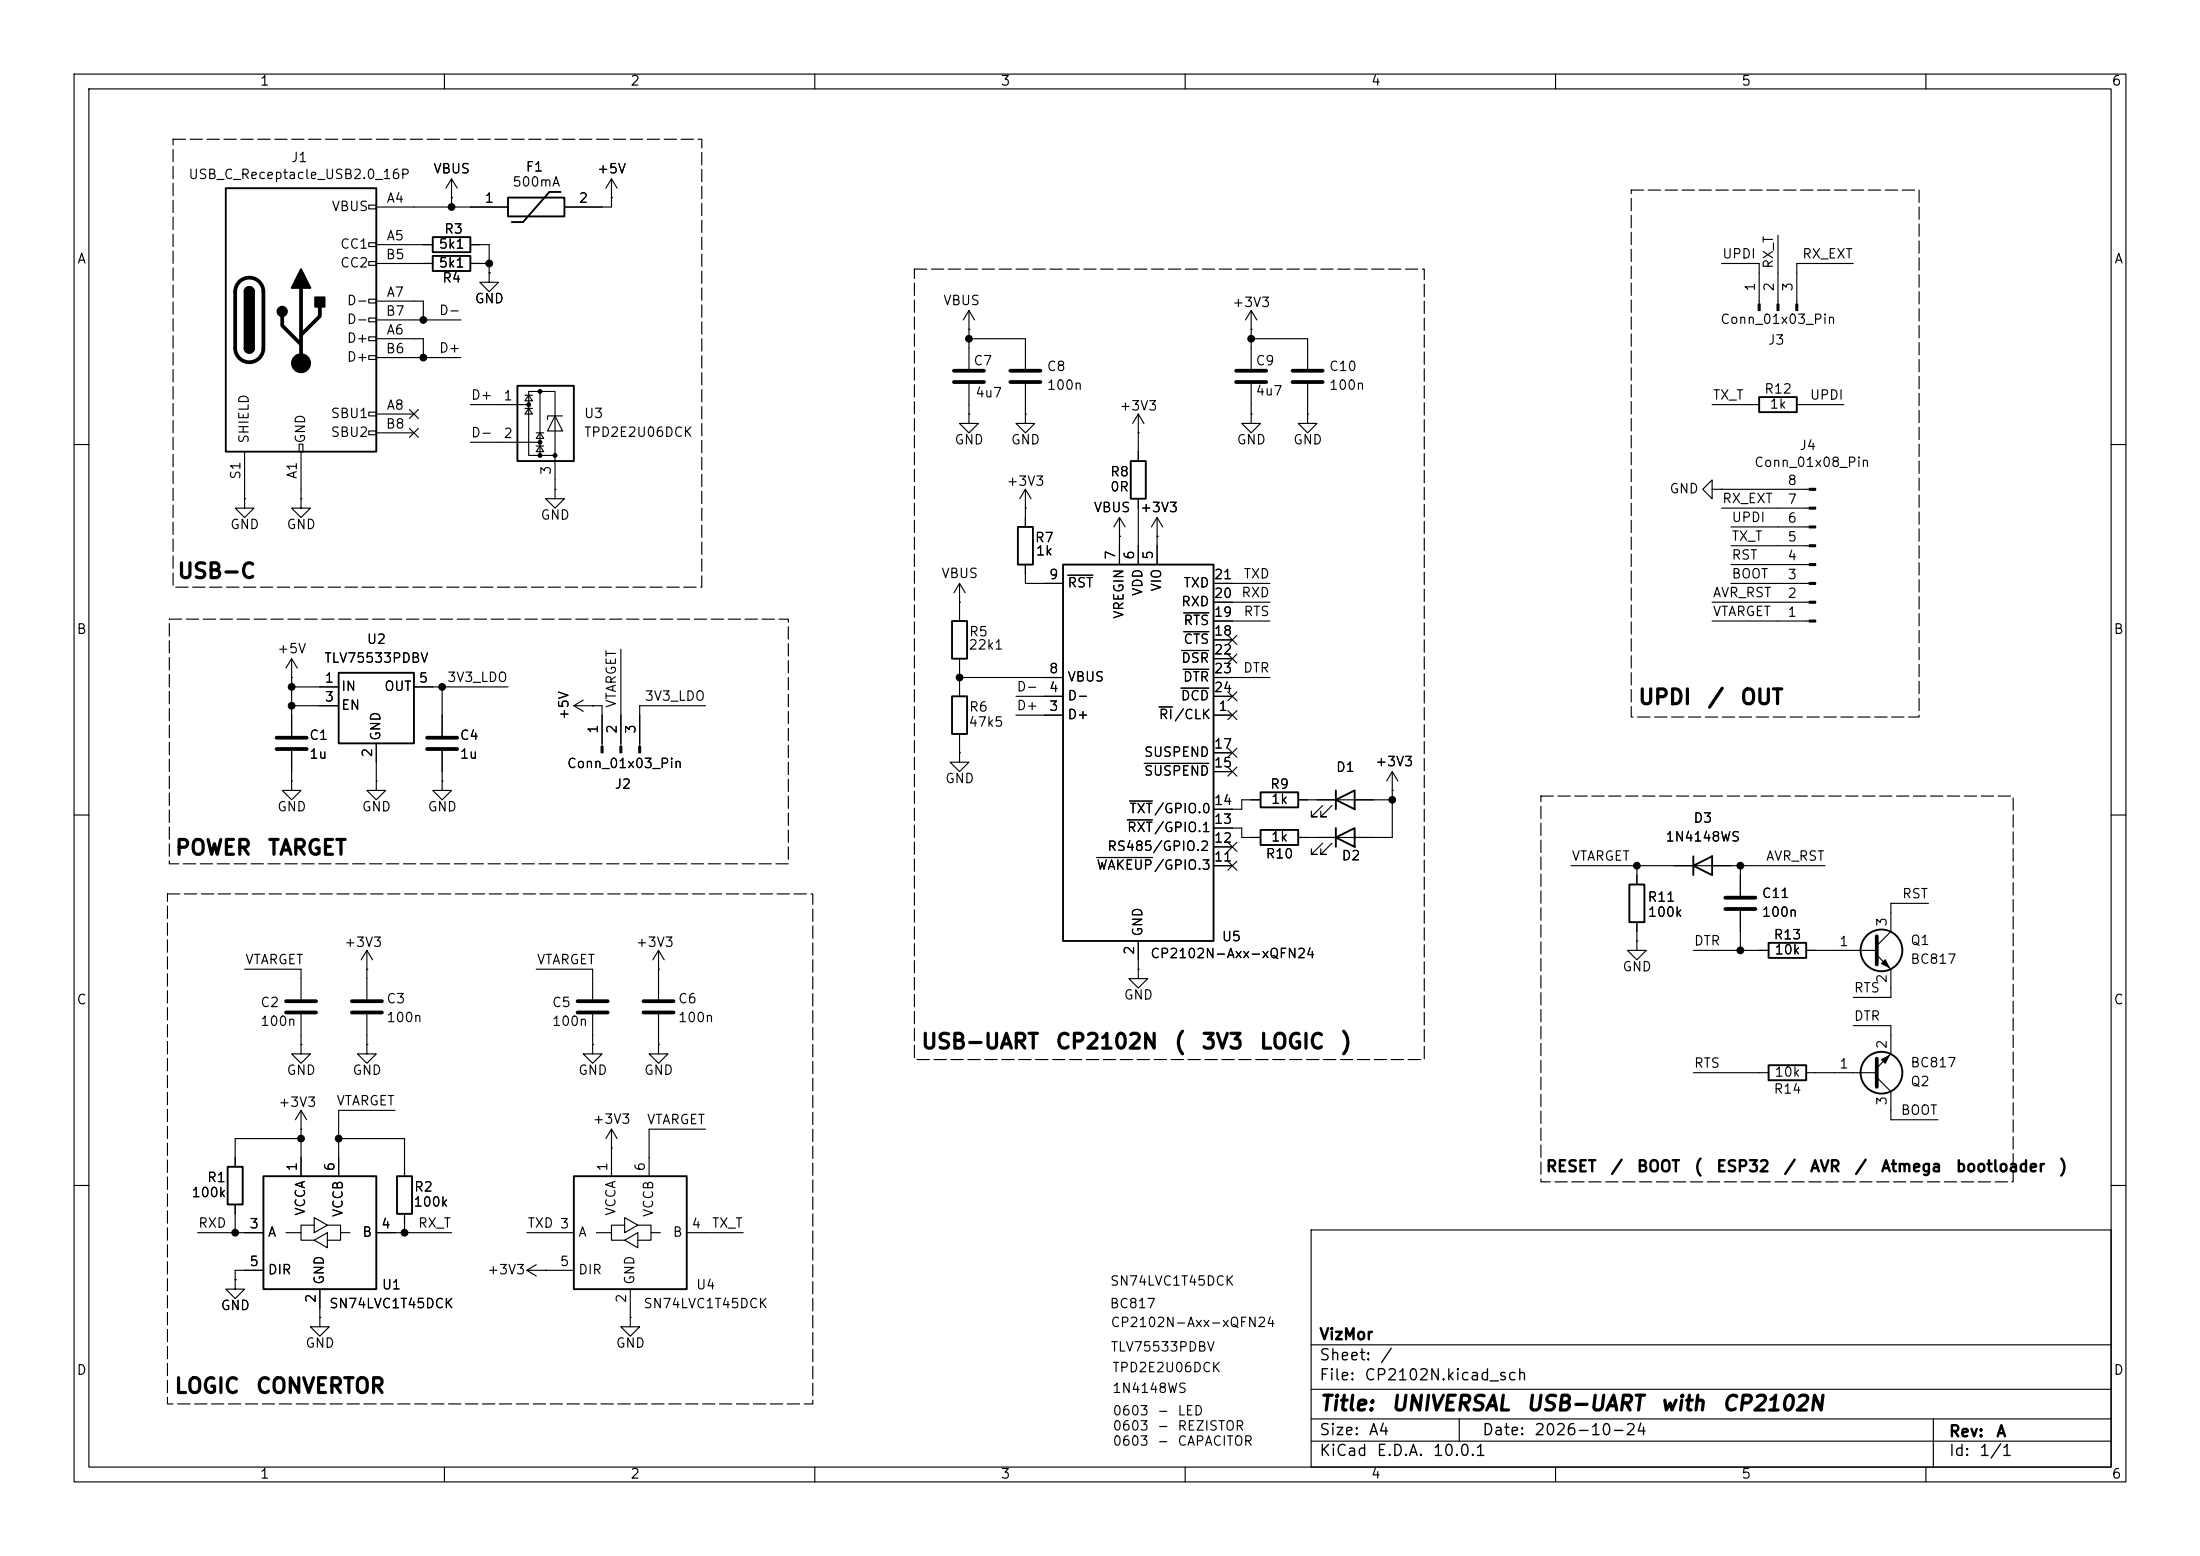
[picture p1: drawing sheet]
<svg xmlns="http://www.w3.org/2000/svg" width="297mm" height="210mm" viewBox="0 0 297 210" stroke-linecap="round" stroke-linejoin="round" font-family="sans-serif">
<g fill="none" stroke="#000" stroke-width=".15">
<path d="M10 10h277v190h-277zM12 12h273v186h-273zM60 10v2M110 10v2M160 10v2M210 10v2M260 10v2M49.8 27.7h1v.5h-1zM49.8 32.8h1v.5h-1zM49.8 35.3h1v.5h-1zM50.8 27.9h17.8M50.8 33h7.6"/>
<path d="M50.8 35.6h7.6M61 26.7h.1M61 24.1l-.8 1.3M61 24.1l.7 1.3M61 24.1v3.8M63.5 33h2.5v3.8M63.5 35.6h2.5M66 36.8v1.3h1.3l-1.3 1.3-1.2-1.3h1.2M66 36.8h.1M82.5 26.7h.1M82.5 24.1v3.8h-6.3M82.5 24.1l-.7 1.3"/>
<path d="M82.5 24.1l.8 1.3M232.4 35.6h5.1v5.4M240 31.8v9.2M250.2 35.6h-7.6v5.4M40.4 59.9h.5v1.1h-.5zM49.8 40.4h1v.5h-1zM49.8 42.9h1v.5h-1zM49.8 45.5h1v.5h-1zM49.8 48h1v.5h-1zM49.8 55.6h1v.5h-1zM49.8 58.2h1v.5h-1zM50.8 45.7h6.3v2.6"/>
<path d="M50.8 40.6h6.3v2.6M50.8 55.9h5.1M50.8 48.3h11.4M50.8 43.2h11.4M50.8 58.4h5.1M55.3 55.3l1.2 1.2M55.3 57.8l1.2 1.2M56.5 55.3l-1.2 1.2M56.5 57.8l-1.2 1.2M63.5 54.6h7.9M63.5 59.7h9.4M70.9 53.3h1"/>
<path d="M70.9 55.1h1M71.4 52.8h3.5v8.7h-3.5zM71.4 53.3l.5 .8h-1zM71.4 55.1l.5 .8h-1zM72.4 58.4h1M72.9 58.4l.5 .8h-1zM72.9 52.8v8.7M74.9 56.1l1 2.1h-2zM75.9 56.1h-2v.5M130.8 55.9v1.3h1.3l-1.3 1.2-1.3-1.2h1.3M130.8 55.9h.1M130.8 44.5h.1"/>
<path d="M130.8 45.7h7.6v4.1M130.8 41.9l-.8 1.3M130.8 41.9l.8 1.3M130.8 41.9v7.9M130.8 51.8v4.1M138.4 55.9v1.3h1.3l-1.3 1.2-1.2-1.2h1.2M138.4 55.9h.1M138.4 51.8v4.1M153.7 58.4h.1M153.7 55.9l-.8 1.3M153.7 55.9l.7 1.3M153.7 55.9v6.3"/>
<path d="M168.9 44.5h.1M168.9 55.9v1.3h1.3l-1.3 1.2-1.3-1.2h1.3M168.9 55.9h.1M168.9 45.7h7.6v4.1M168.9 41.9l-.8 1.3M168.9 41.9l.8 1.3M168.9 41.9v7.9M168.9 51.8v4.1M176.5 55.9v1.3h1.3l-1.3 1.2-1.2-1.2h1.2M176.5 55.9h.1M176.5 51.8v4.1M231.1 54.6h6.4"/>
<path d="M242.6 54.6h6.3M10 60h2M33 67.3v1.3h1.3l-1.3 1.3-1.3-1.3h1.3M33 67.3h.1M33 61v6.3M40.6 67.3v1.3h1.3l-1.3 1.3-1.2-1.3h1.2M40.6 67.3h.1M40.6 61v6.3M72.4 60.2h1M72.9 60.2l.5 .8h-1zM74.9 66v1.3h1.3l-1.3 1.3-1.2-1.3h1.2M74.9 66h.1"/>
<path d="M74.9 61.5v4.5M129.5 78.7l-.7 1.3M129.5 78.7l.8 1.3M129.5 78.7v5.1M138.4 68.6h.1M138.4 76.2v2.5h5.1M138.4 66v5.1M138.4 66l-.7 1.3M138.4 66l.8 1.3M144.1 77.6h3.4M151.1 72.4h.1M151.1 69.9l-.7 1.2"/>
<path d="M151.1 69.9l.8 1.2M151.1 69.9v6.3M153.7 67.3v8.9M156.2 72.4h.1M156.2 69.9l-.8 1.2M156.2 69.9l.8 1.2M156.2 69.9v6.3M163.8 78.7h7.6M231.1 66v-1.2l-1.2 1.2 1.2 1.3v-1.3h1.3M232.4 66h.1M232.4 68.6h11.8M232.4 66h11.8"/>
<path d="M233.7 78.7h10.5M233.7 76.2h10.5M233.7 73.7h10.5M233.7 71.1h10.5M285 60h2M39.4 91.4h.1M39.4 95.3h6.3M39.4 88.9v10.4M39.4 92.7h6.3M39.4 88.9l-.8 1.3M39.4 88.9l.7 1.3M55.9 92.7h12.7"/>
<path d="M59.7 92.7v6.6M77.5 95.3l1.2 .7M77.5 95.3h3.8v5.4M78.7 94.5l-1.2 .8M80 95.3h.1M83.8 87.6v13.1M95.2 95.3h-8.8v5.4M129.5 81.3h.1M129.5 88.9v5.1M129.5 99.1v2.5M129.5 91.4h14M137.2 96.5h6.3"/>
<path d="M137.2 94h6.3M156.5 95.4h1.8M159.4 92.9h3.8M159.5 87.8h3.7M159.7 90.3h3.5M159.8 85.3h3.4M159.8 82.7h3.4M163.8 96.5h2.6M163.8 94h2.6M163.8 91.4h7.6M163.8 86.4h2.6M163.8 83.8h7.6"/>
<path d="M163.8 81.3h7.6M163.8 88.9h2.6M165.8 93.4l1.2 1.2M165.8 88.3l1.2 1.2M165.8 95.9l1.2 1.2M165.8 85.8l1.2 1.2M167 93.4l-1.2 1.2M167 88.3l-1.2 1.2M167 95.9l-1.2 1.2M167 85.8l-1.2 1.2M231.1 83.8h13.1M231.1 81.3h13.1"/>
<path d="M10 110h2M39.4 105.4v1.3h1.2l-1.2 1.3-1.3-1.3h1.3M39.4 105.4h.1M39.4 101.3v4.1M50.8 105.4v1.3h1.3l-1.3 1.3-1.3-1.3h1.3M50.8 105.4h.1M50.8 100.3v5.1M59.7 105.4v1.3h1.3l-1.3 1.3-1.3-1.3h1.3M59.7 105.4h.1M59.7 101.3v4.1M129.5 101.6v1.3h1.3l-1.3 1.2-1.2-1.2h1.2M129.5 101.6h.1"/>
<path d="M148.1 115.7h7.5M152.2 110.7h3.4M152.5 108.1h3.1M154.5 103h8.7M163.8 111.8h3.8v1.2h2.6M163.8 116.8h2.6M163.8 114.3h2.6M163.8 104.1h2.6M163.8 101.6h2.6M165.8 101l1.2 1.2M165.8 116.2l1.2 1.2M165.8 113.7l1.2 1.2"/>
<path d="M165.8 103.5l1.2 1.2M167 101l-1.2 1.2M167 116.2l-1.2 1.2M167 113.7l-1.2 1.2M167 103.5l-1.2 1.2M170.2 108h-2.6v1.2h-3.8M175.3 108h12.7M178.6 108.7l-1.6 1.5h.8h-.8v-.7M178.6 113.8l-1.6 1.5h.8h-.8v-.7M179.8 108.7l-1.5 1.5h.8h-.8v-.7M179.8 113.8l-1.5 1.5h.8h-.8v-.7M188 106.7h.1"/>
<path d="M188 104.1v8.9h-12.7M188 104.1l-.8 1.3M188 104.1l.7 1.3M212.1 116.8h34.3M221 116.8v2.6M234.9 116.8v4.1M285 110h2M33 130.8h7.6v4.1M40.6 136.9v4.1M49.5 130.8h.1M49.5 128.3l-.7 1.2M49.5 128.3l.8 1.2"/>
<path d="M49.5 128.3v6.6M49.5 136.9v4.1M72.4 130.8h7.6v4.1M80 136.9v4.1M88.9 130.8h.1M88.9 128.3l-.8 1.2M88.9 128.3l.8 1.2M88.9 128.3v6.6M88.9 136.9v4.1M153.7 130.8v1.3h1.2l-1.2 1.3-1.3-1.3h1.3M153.7 130.8h.1M153.7 127v3.8"/>
<path d="M221 127v1.3h1.2l-1.2 1.2-1.3-1.2h1.3M221 127h.1M221 124.5v2.5M228.6 128.3h10.2M234.9 122.9v5.4M243.8 128.3h9.6M250.2 138.4h5.1v3.8l-1.9 1.9M253.4 128.9l1.9 1.9v3.8h-5.1M260.3 121.9h-5v3.8l-1.9 1.9M40.6 141v1.2h1.3l-1.3 1.3-1.2-1.3h1.2M40.6 141h.1M40.6 152.4h.1"/>
<path d="M40.6 149.9v8.9M40.6 153.7h-8.9v3.8M40.6 149.9l-.7 1.2M40.6 149.9l.8 1.2M45.7 153.7h8.9v5.1M49.5 141v1.2h1.3l-1.3 1.3-1.2-1.3h1.2M49.5 141h.1M53.3 149.9h-7.6v8.9M80 141v1.2h1.3l-1.3 1.3-1.3-1.3h1.3M80 141h.1M82.5 154.9h.1M82.5 152.4v6.4"/>
<path d="M82.5 152.4l-.7 1.3M82.5 152.4l.8 1.3M88.9 141v1.2h1.3l-1.3 1.3-1.3-1.3h1.3M88.9 141h.1M95.2 152.4h-7.6v6.4M228.6 144.8h10.2M243.8 144.8h9.6M253.4 145.4l1.9 1.9v3.8h6.3M10 160h2M26.7 166.4h8.9M31.7 172.7v1.3h1.3l-1.3 1.3-1.2-1.3h1.2M31.7 172.7h.1"/>
<path d="M31.7 162.6v3.8M35.6 171.5h-3.9v1.2M38.6 166.4h2v1h1.8M42.4 165.4h-1.8v1M42.4 164.3l1.8 1.1-1.8 1zM42.4 167.4l1.8-1v2zM43.2 177.8v1.3h1.2l-1.2 1.2-1.3-1.2h1.3M43.2 177.8h.1M43.2 174v3.8M44.2 165.4h1.8v1h1.2M46 166.4v1h-1.8M50.8 166.4h10.2"/>
<path d="M54.6 163.8v2.6M71.1 166.4h6.4M71.1 171.5h6.4M71.1 171.5l1.3 .7M72.4 170.7l-1.3 .8M73.7 171.5h.1M80.5 166.4h2v1h1.8M84.3 165.4h-1.8v1M84.3 164.3l1.8 1.1-1.8 1zM84.3 167.4l1.8-1v2zM85.1 177.8v1.3h1.3l-1.3 1.2-1.3-1.2h1.3M85.1 177.8h.1"/>
<path d="M85.1 174v3.8M86.1 165.4h1.8v1h1.3M87.9 166.4v1h-1.8M92.7 166.4h7.6M177 166h108v32h-108zM285 160h2M60 198v2M110 198v2M160 198v2M177 194.5h108M177 191.5h108M177 187.5h108"/>
<path d="M177 181.5h108M197 191.5v3M210 198v2M260 198v2M261 191.5v6.5"/>
</g>
<g fill="#000" stroke="#000" stroke-width=".15">
<path d="M237.4 41h.2v.9h-.2zM239.9 41h.3v.9h-.3zM242.4 41h.3v.9h-.3zM244.2 78.6h.9v.3h-.9zM244.2 76.1h.9v.2h-.9zM244.2 73.5h.9v.3h-.9zM244.2 71h.9v.2h-.9zM244.2 68.5h.9v.2h-.9zM244.2 65.9h.9v.3h-.9zM244.2 83.7h.9v.2h-.9zM244.2 81.2h.9v.2h-.9zM81.2 100.7h.2v.9h-.2z"/>
<path d="M83.7 100.7h.2v.9h-.2zM86.2 100.7h.3v.9h-.3zM254 130l.5-.5 .5 1.1zM254 143l1-.5-.5 1z"/>
<circle cx="40.6" cy="49" r="1.27"/>
<circle cx="71.4" cy="54.6" r=".25"/>
<circle cx="72.9" cy="52.8" r=".25"/>
<circle cx="72.9" cy="59.7" r=".25"/>
<circle cx="72.9" cy="61.5" r=".25"/>
<circle cx="74.9" cy="61.5" r=".25"/>
</g>
<g fill="none" stroke="#000" stroke-width=".25">
<path d="M30.5 25.4h20.3v35.6h-20.3zM33 39.4a.64 .64 0 0 1 .7-.7 .64 .64 0 0 1 .6 .7M58.4 34.5h5.1v2.1h-5.1zM58.4 32h5.1v2h-5.1zM68.6 26.7h7.6v2.5h-7.6zM75.7 25.9h-1.5l-3.6 4.1h-1.5M33 47a.64 .64 0 0 0 .7 .6 .64 .64 0 0 0 .6-.6M69.8 52.1h7.7v10.1h-7.7zM237.5 53.6h5.1v2h-5.1zM137.4 71.1h2v5.1h-2zM143.5 76.2h20.3v50.8h-20.3zM152.7 62.2h2v5.1h-2z"/>
<path d="M45.7 90.8h10.2v9.5h-10.2zM128.5 83.8h2.1v5.1h-2.1zM128.5 94h2.1v5.1h-2.1zM170.2 112h5.1v2h-5.1zM170.2 106.9h5.1v2.1h-5.1zM180.3 108l2.6-1.3v2.5zM180.3 113l2.6-1.2v2.5zM180.3 106.7v2.5M180.3 111.8v2.5M220 119.4h2v5.1h-2zM228.6 116.8l2.5-1.2v2.5zM228.6 115.6v2.5"/>
<path d="M238.8 127.3h5v2h-5zM30.7 157.5h2.1v5.1h-2.1zM35.6 158.8h15.2v15.2h-15.2zM53.6 158.8h2v5h-2zM77.5 158.8h15.2v15.2h-15.2zM238.8 143.8h5v2h-5z"/>
<circle cx="254" cy="128.3" r="2.82"/>
<circle cx="254" cy="144.8" r="2.82"/>
</g>
<g fill="none" stroke="#000" stroke-width=".51">
<path d="M32.3 38a1.9 1.9 0 0 1 2.1-.4 1.9 1.9 0 0 1 1.2 1.8v7.6a1.91 1.91 0 0 1-1.9 1.9 1.91 1.91 0 0 1-2-1.9v-7.6a1.9 1.9 0 0 1 .6-1.4zM40.6 38.9v10.1M38.1 42.7v1.2l2.5 2.6M43.2 41.4v1.3l-2.6 2.5M128.8 50h4M128.8 51.6h4M136.4 50h4.1M136.4 51.6h4.1M166.9 50h4M166.9 51.6h4M174.5 50h4.1M174.5 51.6h4.1"/>
<path d="M37.3 99.6h4.1M57.7 99.6h4M37.3 101.1h4.1M57.7 101.1h4M38.6 135.1h4.1M38.6 136.7h4.1M47.5 135.1h4.1M47.5 136.7h4.1M78 135.1h4M78 136.7h4M86.9 135.1h4M86.9 136.7h4"/>
<path d="M232.9 121.2h4.1M232.9 122.7h4.1M253.4 126.4v3.8M253.4 142.9v3.8"/>
</g>
<g fill="#000" stroke="#000" stroke-width=".25">
<path d="M33.2 38.9a.64 .64 0 0 1 .7-.1 .64 .64 0 0 1 .4 .6h-1.3zM40.6 36.3l1.3 2.6h-2.5zM33 39.4h1.3v7.6h-1.3zM33 47h1.3a.64 .64 0 0 1-.6 .6 .64 .64 0 0 1-.7-.6zM42.5 40.1h1.3v1.3h-1.3z"/>
<circle cx="38.1" cy="42" r=".63"/>
</g>
<path d="M23.4 18.8h71.3v60.4h-71.3zM123.4 36.3h68.9v106.7h-68.9zM220.2 25.7h38.9v71.1h-38.9zM22.9 83.6h83.5v33h-83.5zM208 107.4h63.8v52.1h-63.8zM22.6 120.7h87.1v68.8h-87.1z" fill="none" stroke="#000" stroke-width=".15" stroke-dasharray="1.7 .6"/>
<g fill="#000" stroke="#000" stroke-width=".14">
<circle cx="61" cy="27.9" r=".46"/>
<circle cx="66" cy="35.6" r=".46"/>
<circle cx="57.1" cy="43.2" r=".46"/>
<circle cx="57.1" cy="48.3" r=".46"/>
<circle cx="130.8" cy="45.7" r=".46"/>
<circle cx="168.9" cy="45.7" r=".46"/>
<circle cx="39.4" cy="92.7" r=".46"/>
<circle cx="39.4" cy="95.3" r=".46"/>
<circle cx="59.7" cy="92.7" r=".46"/>
<circle cx="129.5" cy="91.4" r=".46"/>
<circle cx="188" cy="108" r=".46"/>
<circle cx="221" cy="116.8" r=".46"/>
<circle cx="234.9" cy="116.8" r=".46"/>
<circle cx="234.9" cy="128.3" r=".46"/>
<circle cx="40.6" cy="153.7" r=".46"/>
<circle cx="45.7" cy="153.7" r=".46"/>
<circle cx="31.7" cy="166.4" r=".46"/>
<circle cx="54.6" cy="166.4" r=".46"/>
</g>
<g font-size="2">
<text x="23.8" y="78.6">USB-C</text>
<text x="221" y="95.6">UPDI</text>
<text x="230.4" y="95.6">/</text>
<text x="234.8" y="95.6">OUT</text>
<text x="23.5" y="115.9">POWER</text>
<text x="36" y="115.9">TARGET</text>
<text x="124.2" y="142.1">USB-UART</text>
<text x="142.4" y="142.1">CP2102N</text>
<text x="158.4" y="142.1">(</text>
<text x="162.1" y="142.1">3V3</text>
<text x="169.9" y="142.1">LOGIC</text>
<text x="180.9" y="142.1">)</text>
<text x="23.4" y="188.5">LOGIC</text>
<text x="34.4" y="188.5">CONVERTOR</text>
<text x="178" y="190.9">Title:</text>
<text x="187.7" y="190.9">UNIVERSAL</text>
<text x="205.9" y="190.9">USB-UART</text>
<text x="224" y="190.9">with</text>
<text x="232.3" y="190.9">CP2102N</text>
</g>
<g font-size="1.5">
<text x="208.6" y="158.5">RESET</text>
<text x="217.3" y="158.5">/</text>
<text x="220.9" y="158.5">BOOT</text>
<text x="228.6" y="158.5">(</text>
<text x="231.6" y="158.5">ESP32</text>
<text x="240.7" y="158.5">/</text>
<text x="244.2" y="158.5">AVR</text>
<text x="250.3" y="158.5">/</text>
<text x="253.8" y="158.5">Atmega</text>
<text x="263.9" y="158.5">bootloader</text>
<text x="277.9" y="158.5">)</text>
<text x="178" y="184">Sheet:</text>
<text x="178" y="181.2">VizMor</text>
<text x="186.2" y="184">/</text>
<text x="178" y="186.7">File:</text>
<text x="184.1" y="186.7">CP2102N.kicad_sch</text>
<text x="178" y="196.9">KiCad</text>
<text x="178" y="194.1">Size:</text>
<text x="184.7" y="194.1">A4</text>
<text x="185.7" y="196.9">E.D.A.</text>
<text x="193.3" y="196.9">10.0.1</text>
<text x="200" y="194.1">Date:</text>
<text x="207" y="194.1">2026-10-24</text>
<text x="263" y="194.3">Rev:</text>
<text x="263" y="196.9">Id:</text>
<text x="267.1" y="196.9">1/1</text>
<text x="269.4" y="194.3">A</text>
</g>
<g font-size="1.3">
<text x="35" y="11.9">1</text>
<text x="85" y="11.9">2</text>
<text x="135" y="11.9">3</text>
<text x="185" y="11.9">4</text>
<text x="235" y="11.9">5</text>
<text x="285" y="11.9">6</text>
<text x="39.2" y="22.2">J1</text>
<text x="58.4" y="23.7">VBUS</text>
<text x="70.9" y="23.5">F1</text>
<text x="80.5" y="23.7">+5V</text>
<text x="25.3" y="24.5">USB_C_Receptacle_USB2.0_16P</text>
<text x="44.7" y="28.8">VBUS</text>
<text x="52.1" y="27.7">A4</text>
<text x="65.3" y="27.7">1</text>
<text x="69.1" y="25.5">500mA</text>
<text x="78" y="27.7">2</text>
<text x="10.3" y="35.9">A</text>
<text x="45.8" y="33.9">CC1</text>
<text x="52" y="35.3">B5</text>
<text x="52.1" y="32.8">A5</text>
<text x="59.1" y="33.9">5k1</text>
<text x="59.9" y="31.9">R3</text>
<text x="232.4" y="35.2">UPDI</text>
<text x="243.2" y="35.2">RX_EXT</text>
<text x="285.3" y="35.9">A</text>
<text x="45.8" y="36.4">CC2</text>
<text x="46.7" y="41.5">D-</text>
<text x="52.1" y="40.4">A7</text>
<text x="59.1" y="36.4">5k1</text>
<text x="59.6" y="38.5">R4</text>
<text x="64" y="41.2">GND</text>
<text x="127.2" y="41.5">VBUS</text>
<text x="166.3" y="41.8">+3V3</text>
<text x="237.2" y="39.4" transform="rotate(-90 237.2 39.4)">1</text>
<text x="239.7" y="36.4" transform="rotate(-90 239.7 36.4)">RX_T</text>
<text x="239.8" y="39.4" transform="rotate(-90 239.8 39.4)">2</text>
<text x="242.3" y="39.4" transform="rotate(-90 242.3 39.4)">3</text>
<text x="46.7" y="46.6">D+</text>
<text x="46.7" y="44">D-</text>
<text x="52" y="42.9">B7</text>
<text x="52.1" y="45.5">A6</text>
<text x="59.2" y="42.8">D-</text>
<text x="59.2" y="47.9">D+</text>
<text x="232.2" y="44">Conn_01x03_Pin</text>
<text x="238.6" y="46.8">J3</text>
<text x="46.7" y="49.1">D+</text>
<text x="52" y="48">B6</text>
<text x="131.3" y="49.6">C7</text>
<text x="131.6" y="53.9">4u7</text>
<text x="141.2" y="50.4">C8</text>
<text x="141.2" y="52.9">100n</text>
<text x="169.4" y="49.6">C9</text>
<text x="169.4" y="53.7">4u7</text>
<text x="179.3" y="52.9">100n</text>
<text x="179.3" y="50.4">C10</text>
<text x="238.1" y="53.4">R12</text>
<text x="33.9" y="59.9" transform="rotate(-90 33.9 59.9)">SHIELD</text>
<text x="41.5" y="59.9" transform="rotate(-90 41.5 59.9)">GND</text>
<text x="44.6" y="56.7">SBU1</text>
<text x="44.6" y="59.3">SBU2</text>
<text x="52" y="58.2">B8</text>
<text x="52.1" y="55.6">A8</text>
<text x="63.5" y="59.3">D-</text>
<text x="63.5" y="54.3">D+</text>
<text x="67.9" y="54.4">1</text>
<text x="67.9" y="59.4">2</text>
<text x="78.7" y="59.3">TPD2E2U06DCK</text>
<text x="78.7" y="56.7">U3</text>
<text x="151" y="55.7">+3V3</text>
<text x="231.1" y="54.3">TX_T</text>
<text x="238.8" y="55.5">1k</text>
<text x="244.2" y="54.3">UPDI</text>
<text x="32.8" y="64.8" transform="rotate(-90 32.8 64.8)">S1</text>
<text x="40.4" y="64.8" transform="rotate(-90 40.4 64.8)">A1</text>
<text x="74.7" y="64.2" transform="rotate(-90 74.7 64.2)">3</text>
<text x="128.8" y="60.3">GND</text>
<text x="135.8" y="65.9">+3V3</text>
<text x="136.4" y="60.3">GND</text>
<text x="149.8" y="64.6">R8</text>
<text x="166.9" y="60.3">GND</text>
<text x="174.5" y="60.3">GND</text>
<text x="236.7" y="63.3">Conn_01x08_Pin</text>
<text x="241.2" y="65.8">8</text>
<text x="242.8" y="61.1">J4</text>
<text x="31" y="71.7">GND</text>
<text x="38.6" y="71.7">GND</text>
<text x="72.9" y="70.5">GND</text>
<text x="147.6" y="69.4">VBUS</text>
<text x="149.8" y="66.6">0R</text>
<text x="153.8" y="69.4">+3V3</text>
<text x="225.3" y="66.9">GND</text>
<text x="232.4" y="68.2">RX_EXT</text>
<text x="233.7" y="70.8">UPDI</text>
<text x="241.2" y="70.9">6</text>
<text x="241.2" y="68.3">7</text>
<text x="139.6" y="73.5">R7</text>
<text x="139.7" y="75.3">1k</text>
<text x="150.9" y="75.6" transform="rotate(-90 150.9 75.6)">7</text>
<text x="153.4" y="75.6" transform="rotate(-90 153.4 75.6)">6</text>
<text x="156" y="75.6" transform="rotate(-90 156 75.6)">5</text>
<text x="233.7" y="73.3">TX_T</text>
<text x="233.7" y="75.9">RST</text>
<text x="241.2" y="75.9">4</text>
<text x="241.2" y="73.4">5</text>
<text x="127" y="78.3">VBUS</text>
<text x="141.5" y="78.5">9</text>
<text x="144" y="79.6">RST</text>
<text x="152" y="83.6" transform="rotate(-90 152 83.6)">VREGIN</text>
<text x="154.5" y="80.5" transform="rotate(-90 154.5 80.5)">VDD</text>
<text x="157.1" y="79.9" transform="rotate(-90 157.1 79.9)">VIO</text>
<text x="159.4" y="82.1">RXD</text>
<text x="159.7" y="79.6">TXD</text>
<text x="163.8" y="83.6">19</text>
<text x="163.8" y="81">20</text>
<text x="163.8" y="78.5">21</text>
<text x="167.5" y="80.9">RXD</text>
<text x="167.8" y="83.5">RTS</text>
<text x="167.8" y="78.4">TXD</text>
<text x="231.1" y="83.5">VTARGET</text>
<text x="231.1" y="80.9">AVR_RST</text>
<text x="233.7" y="78.4">BOOT</text>
<text x="241.2" y="83.6">1</text>
<text x="241.2" y="81">2</text>
<text x="241.2" y="78.5">3</text>
<text x="10.3" y="85.9">B</text>
<text x="37.3" y="88.5">+5V</text>
<text x="43.7" y="89.8">TLV75533PDBV</text>
<text x="49.4" y="87.2">U2</text>
<text x="130.7" y="88">22k1</text>
<text x="130.7" y="86.2">R5</text>
<text x="159.4" y="89.8">DSR</text>
<text x="159.7" y="87.2">CTS</text>
<text x="159.7" y="84.7">RTS</text>
<text x="163.8" y="86.1">18</text>
<text x="163.8" y="88.6">22</text>
<text x="285.3" y="85.9">B</text>
<text x="43.7" y="92.5">1</text>
<text x="43.7" y="95">3</text>
<text x="46" y="93.6">IN</text>
<text x="51.8" y="93.6">OUT</text>
<text x="56.4" y="92.5">5</text>
<text x="60.3" y="92.4">3V3_LDO</text>
<text x="83.5" y="95.6" transform="rotate(-90 83.5 95.6)">VTARGET</text>
<text x="86.9" y="94.9">3V3_LDO</text>
<text x="137.2" y="93.6">D-</text>
<text x="141.5" y="93.7">4</text>
<text x="141.5" y="91.2">8</text>
<text x="144" y="94.8">D-</text>
<text x="144" y="92.3">VBUS</text>
<text x="159.3" y="94.8">DCD</text>
<text x="159.6" y="92.3">DTR</text>
<text x="163.8" y="91.2">23</text>
<text x="163.8" y="93.7">24</text>
<text x="167.7" y="91.1">DTR</text>
<text x="41.7" y="100.2">C1</text>
<text x="46" y="96.1">EN</text>
<text x="51.7" y="100.1" transform="rotate(-90 51.7 100.1)">GND</text>
<text x="62" y="100.2">C4</text>
<text x="77.1" y="97.3" transform="rotate(-90 77.1 97.3)">+5V</text>
<text x="81" y="99.1" transform="rotate(-90 81 99.1)">1</text>
<text x="83.6" y="99.1" transform="rotate(-90 83.6 99.1)">2</text>
<text x="86.1" y="99.1" transform="rotate(-90 86.1 99.1)">3</text>
<text x="130.7" y="98.4">47k5</text>
<text x="130.7" y="96.4">R6</text>
<text x="137.2" y="96.2">D+</text>
<text x="141.5" y="96.3">3</text>
<text x="144" y="97.4">D+</text>
<text x="156.3" y="97.4">RI/CLK</text>
<text x="163.8" y="101.3">17</text>
<text x="164.4" y="96.3">1</text>
<text x="41.7" y="102.7">1u</text>
<text x="50.5" y="102.3" transform="rotate(-90 50.5 102.3)">2</text>
<text x="62" y="102.7">1u</text>
<text x="76.5" y="104">Conn_01x03_Pin</text>
<text x="82.9" y="106.8">J2</text>
<text x="127.5" y="106">GND</text>
<text x="154.3" y="105">SUSPEND</text>
<text x="154.3" y="102.5">SUSPEND</text>
<text x="163.8" y="103.9">15</text>
<text x="171.4" y="106.8">R9</text>
<text x="180.3" y="104.5">D1</text>
<text x="185.6" y="103.7">+3V3</text>
<text x="37.3" y="109.8">GND</text>
<text x="48.8" y="109.8">GND</text>
<text x="57.7" y="109.8">GND</text>
<text x="152.1" y="112.6">RXT/GPIO.1</text>
<text x="152.4" y="110.1">TXT/GPIO.0</text>
<text x="163.8" y="111.5">13</text>
<text x="163.8" y="109">14</text>
<text x="171.5" y="113.9">1k</text>
<text x="171.5" y="108.8">1k</text>
<text x="224.7" y="113.9">1N4148WS</text>
<text x="228.5" y="111.4">D3</text>
<text x="147.9" y="117.7">WAKEUP/GPIO.3</text>
<text x="149.4" y="115.2">RS485/GPIO.2</text>
<text x="163.8" y="116.6">11</text>
<text x="163.8" y="114">12</text>
<text x="170.8" y="116.2">R10</text>
<text x="181" y="116.4">D2</text>
<text x="212.1" y="116.5">VTARGET</text>
<text x="238.3" y="116.5">AVR_RST</text>
<text x="222.3" y="122">R11</text>
<text x="222.4" y="124.1">100k</text>
<text x="237.8" y="124.1">100n</text>
<text x="237.8" y="121.5">C11</text>
<text x="255" y="125.2" transform="rotate(-90 255 125.2)">3</text>
<text x="256.7" y="121.6">RST</text>
<text x="33" y="130.5">VTARGET</text>
<text x="46.4" y="128.1">+3V3</text>
<text x="72.4" y="130.5">VTARGET</text>
<text x="85.8" y="128.1">+3V3</text>
<text x="153.4" y="129" transform="rotate(-90 153.4 129)">2</text>
<text x="154.5" y="126.5" transform="rotate(-90 154.5 126.5)">GND</text>
<text x="155.2" y="129.6">CP2102N-Axx-xQFN24</text>
<text x="164.9" y="127.4">U5</text>
<text x="218.9" y="131.4">GND</text>
<text x="228.6" y="127.9">DTR</text>
<text x="239.4" y="127.1">R13</text>
<text x="239.5" y="129.1">10k</text>
<text x="248.2" y="128">1</text>
<text x="257.8" y="130.4">BC817</text>
<text x="257.8" y="127.9">Q1</text>
<text x="10.3" y="135.9">C</text>
<text x="35.1" y="136.2">C2</text>
<text x="52.1" y="135.7">C3</text>
<text x="74.4" y="136.2">C5</text>
<text x="91.4" y="135.7">C6</text>
<text x="151.6" y="135.2">GND</text>
<text x="250.2" y="134.3">RTS</text>
<text x="255" y="132.8" transform="rotate(-90 255 132.8)">2</text>
<text x="285.3" y="135.9">C</text>
<text x="35.1" y="138.8">100n</text>
<text x="52.1" y="138.3">100n</text>
<text x="74.4" y="138.8">100n</text>
<text x="91.4" y="138.3">100n</text>
<text x="250.2" y="138.1">DTR</text>
<text x="255" y="141.7" transform="rotate(-90 255 141.7)">2</text>
<text x="37.5" y="149.7">+3V3</text>
<text x="38.6" y="145.4">GND</text>
<text x="45.3" y="149.5">VTARGET</text>
<text x="47.5" y="145.4">GND</text>
<text x="78" y="145.4">GND</text>
<text x="86.9" y="145.4">GND</text>
<text x="228.6" y="144.4">RTS</text>
<text x="239.4" y="147.9">R14</text>
<text x="239.5" y="145.6">10k</text>
<text x="248.2" y="144.5">1</text>
<text x="255" y="149.3" transform="rotate(-90 255 149.3)">3</text>
<text x="257.8" y="144.4">BC817</text>
<text x="257.8" y="146.9">Q2</text>
<text x="79.9" y="152">+3V3</text>
<text x="87.2" y="152.1">VTARGET</text>
<text x="256.5" y="150.8">BOOT</text>
<text x="25.8" y="161.9">100k</text>
<text x="27.9" y="159.9">R1</text>
<text x="40.4" y="158.2" transform="rotate(-90 40.4 158.2)">1</text>
<text x="45.5" y="158.2" transform="rotate(-90 45.5 158.2)">6</text>
<text x="55.8" y="161.1">R2</text>
<text x="82.3" y="158.2" transform="rotate(-90 82.3 158.2)">1</text>
<text x="87.4" y="158.2" transform="rotate(-90 87.4 158.2)">6</text>
<text x="26.7" y="166">RXD</text>
<text x="33.6" y="166.1">3</text>
<text x="36.1" y="167.2">A</text>
<text x="41.5" y="164.2" transform="rotate(-90 41.5 164.2)">VCCA</text>
<text x="46.6" y="164.4" transform="rotate(-90 46.6 164.4)">VCCB</text>
<text x="48.8" y="167.2">B</text>
<text x="51.4" y="166.1">4</text>
<text x="55.7" y="163.2">100k</text>
<text x="56.3" y="166">RX_T</text>
<text x="71.1" y="166">TXD 3</text>
<text x="78" y="167.2">A</text>
<text x="83.4" y="164.2" transform="rotate(-90 83.4 164.2)">VCCA</text>
<text x="88.5" y="164.4" transform="rotate(-90 88.5 164.4)">VCCB</text>
<text x="90.7" y="167.2">B</text>
<text x="93.3" y="166.1">4</text>
<text x="96" y="166">TX_T</text>
<text x="33.6" y="171.2">5</text>
<text x="36.1" y="172.3">DIR</text>
<text x="44" y="173.5" transform="rotate(-90 44 173.5)">GND</text>
<text x="65.7" y="172.3">+3V3</text>
<text x="75.5" y="171.2">5</text>
<text x="78" y="172.3">DIR</text>
<text x="86" y="173.5" transform="rotate(-90 86 173.5)">GND</text>
<text x="149.8" y="173.8">SN74LVC1T45DCK</text>
<text x="29.7" y="177.1">GND</text>
<text x="42.9" y="176" transform="rotate(-90 42.9 176)">2</text>
<text x="44.4" y="176.9">SN74LVC1T45DCK</text>
<text x="51.5" y="174.3">U1</text>
<text x="84.8" y="176" transform="rotate(-90 84.8 176)">2</text>
<text x="86.8" y="176.9">SN74LVC1T45DCK</text>
<text x="93.9" y="174.3">U4</text>
<text x="149.7" y="176.9">BC817</text>
<text x="149.8" y="179.4">CP2102N-Axx-xQFN24</text>
<text x="10.3" y="185.9">D</text>
<text x="41.1" y="182.2">GND</text>
<text x="83.1" y="182.2">GND</text>
<text x="149.9" y="182.7">TLV75533PDBV</text>
<text x="150.1" y="185.5">TPD2E2U06DCK</text>
<text x="285.3" y="185.9">D</text>
<text x="150.1" y="188.3">1N4148WS</text>
<text x="150.1" y="191.4">0603</text>
<text x="156.1" y="191.4">-</text>
<text x="158.9" y="191.4">LED</text>
<text x="150.1" y="193.4">0603</text>
<text x="150.1" y="195.4">0603</text>
<text x="156.1" y="193.4">-</text>
<text x="156.1" y="195.4">-</text>
<text x="158.9" y="193.4">REZISTOR</text>
<text x="158.9" y="195.4">CAPACITOR</text>
<text x="35" y="199.9">1</text>
<text x="85" y="199.9">2</text>
<text x="135" y="199.9">3</text>
<text x="185" y="199.9">4</text>
<text x="235" y="199.9">5</text>
<text x="285" y="199.9">6</text>
</g>
</svg>
